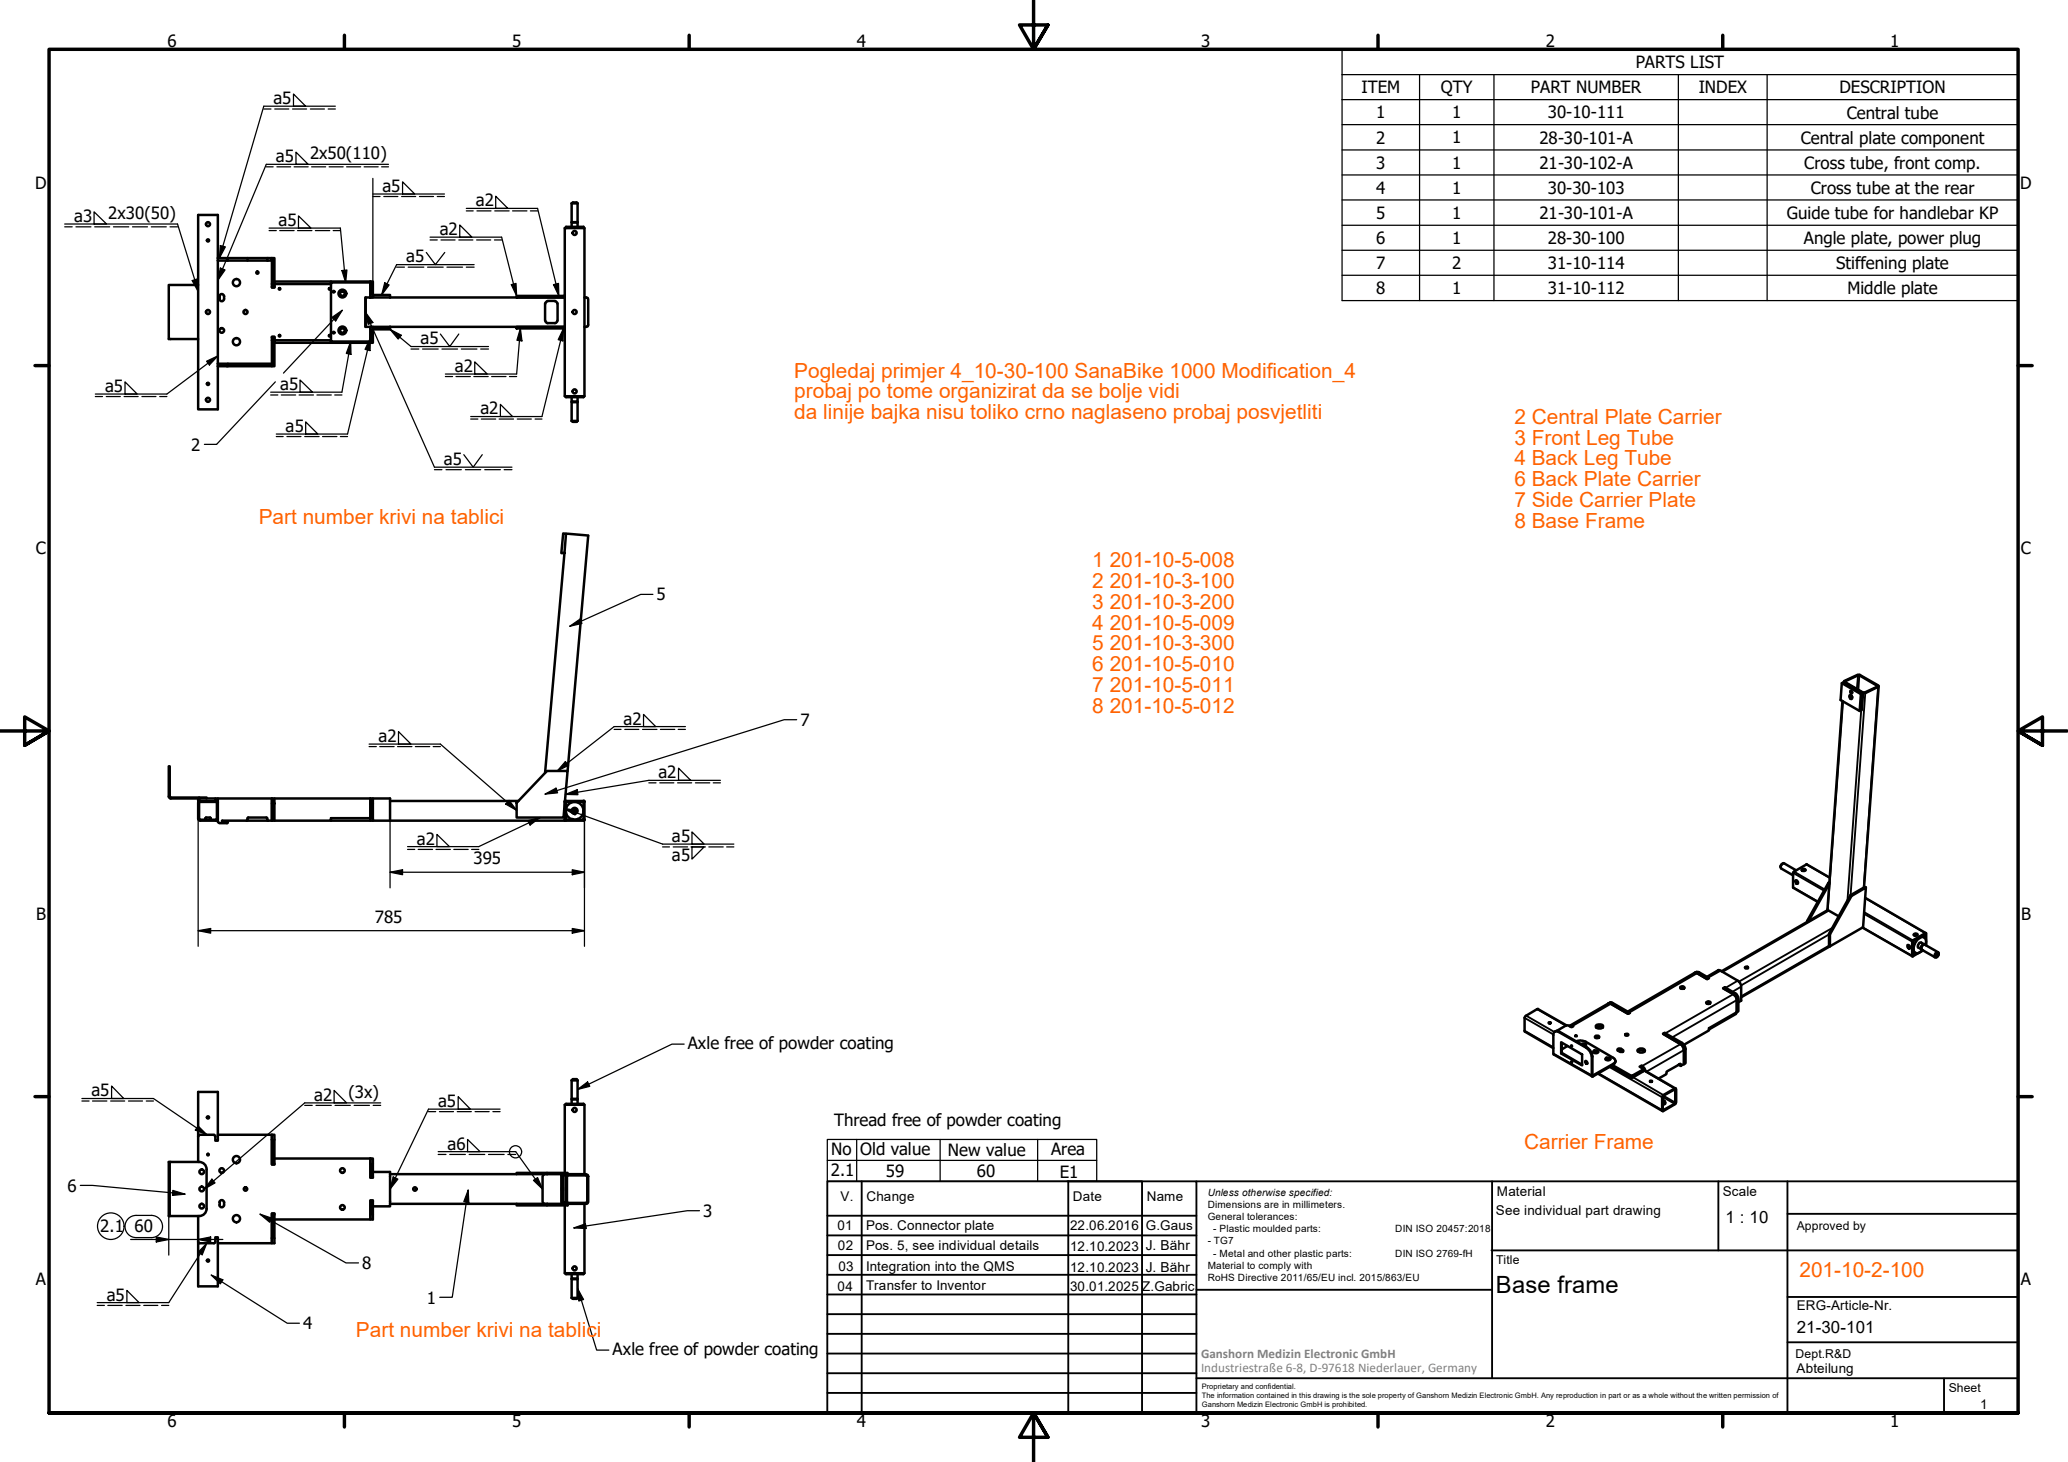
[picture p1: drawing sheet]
<svg xmlns="http://www.w3.org/2000/svg" width="420mm" height="297mm" viewBox="0 0 420 297" stroke-linecap="round" stroke-linejoin="round" font-family="sans-serif">
<!-- layer: Visible (ISO) -->
<g fill="none" stroke="#000" stroke-width=".51">
<path d="M40.3 57.9h-6v11h6M40.3 43.7h4v39.5h-4zM44.3 52.4h10.9v.5h-10.9M46.3 52.4v.5M50.3 52.4v.5M54.3 52.4v.5M67.2 57.2v.5h-11.4v.7h-.6v-.7h.6v-5.3h-.6v5.3M67.2 57.4h8v3h-1v6h1v3h-8zM75.2 57.7v-.5h-19.4v1.2h-.6v-.2M75.8 59.9h3.4v.5M75.8 59.9v.5h3.4M75.8 59.9v-2.7h-.6v3.2"/>
<path d="M114.7 46.3h4v34.2h-4zM115 46.3v-.2h3.6v.2M116.1 46.1v-.9h1.2v.9M116.1 41.3h1.2M116.1 41.3v3.8h1.2v-3.8M116.1 41.3l.3-.2h.8l.1 .2M116.3 45.1v.1M117.2 45.1v.1M44.3 73.9h10.9v.5h-10.9M44.6 60.2a.48 .48 0 0 1 .5-.5 .48 .48 0 0 1 .4 .5M44.6 60.7a.48 .48 0 0 0 .5 .5 .48 .48 0 0 0 .4-.5M44.6 60.2v.5"/>
<path d="M45.5 60.2v.5M46.3 73.9v.5M55.2 68.6v-.2h.6v6h-.6v-5.3h.6v-.7h-.6v.7M74.3 60.4v6M75.2 69.1v.5h-19.4v-.5h11.4v.5M75.2 60.4h.6M75.8 66.4h3.4v.5h-3.4zM75.8 66.4h-.6v3.2h.6v-2.7M79.2 66.4h35.5M79.2 60.4h35.5M105 60.1h9.5v.3h-9.5zM105 66.4h9.5v.3h-9.5z"/>
<path d="M110.7 61.6v3.5M110.8 65.2l.2 .4h.3M111.3 61.1h1.5M111.3 61.2l-.4 .2-.1 .3M112.7 61.2l.3 .1 .2 .4M113.2 65.2v.2l-.5 .2h-1.4M113.3 61.6v3.5M114.5 60.1h.2M114.5 66.7h.2M118.7 60.4l.7 .2 .1 .2v5.2l-.1 .3-.7 .1M115 80.5v.2h3.6v-.2M116.1 80.7v.9h1.2v-.9"/>
<path d="M116.1 85.5v-3.8h1.2v3.8M116.1 85.5h1.2M116.1 85.5l.3 .2h.8l.1-.2M116.3 81.6v.1M117.2 81.6v.1M114.4 108.4h.6l-.3 4h-.7zM114.7 112.4l-4 44.6M115 108.4l4.5 .4-4.2 47.8M374.2 138.8l3.9 2.2 .4-.2-3.8-2.2-.5 .2-.2 3.4 3.8 2.2M374.6 138.5v.1M374.7 138.4l2.7-1.3h.4l3.9 2.3-2.7 1.4h-.5l-3.8-2.1zM374.8 138.5l3-1.3 3.7 2.2-2.9 1.4z"/>
<path d="M381.7 139.4l-3 40.9M111.1 156.6h4.2l-.8 9.5h-9.5v-3zM374.3 142.4l-3 42.5M375.9 141.2a.45 .45 0 0 1 .4 .3 .45 .45 0 0 1-.2 .5 .55 .55 0 0 1-.2-.8zM375.9 140.4a.25 .25 0 0 1 .4 .1 .25 .25 0 0 1-.3 .3zM376.2 141.3l.1 .4M376.2 141.4l.1 .2M378.5 140.8l-.2 3.5-.5 .1 .3-3.4M40.3 162.2v.5h4M40.3 166.3v.2l.4 .2h3.2M40.4 166.3l.3 .2h3.2M40.7 162.7h-.2l-.2 .4v3.2"/>
<path d="M40.7 162.9l-.3 .2v3.2M40.7 162.9h3.2M41.7 166.2l-.1 .3M42 162.2v-.2h-7.5v-6.3h-.2v6.1l.4 .4h20.5v4.5h-10.1M42.7 166.1l-.9 .1M42.7 166.1l.1 .1M42.8 166.2l.1 .3M43.8 162.2v.5M43.8 162.9l.3 .2v3.2M43.8 162.7l.4 .2 .1 .2M44.1 166.3l-.3 .2M44.3 162.2v4.7l.2 .3"/>
<path d="M44.3 166.3l-.2 .4h-.3M45.1 166.9h1l.2 .2-.2 .1h-1.5M45.2 166.7v.2M50.3 166.3v.2M50.3 166.6l-.2 .1M54.1 166.1h-3.6l-.2 .2M54.1 166.1l.2 .2M54.3 166.3v.2M54.3 166.6l.2 .1M55.2 162.2h.6v4.5h-.6zM55.8 162.2h19.4v4h-8v.5h-11.4M75.2 166.2v.5h-8"/>
<path d="M75.2 166.7h.6M75.2 162.2h.6v4h-.6zM75.8 166.2v.5h3.4M75.8 162.2h3.4v4.5M79.2 162.7h26.1M114.7 166.5l.3 .2M114.7 162.7v4h-35.5M114.9 166.3l.3 .2M115 162.7l-.3 .2M115 162.7h3.6M115 166.7h3.6M115 163.1v3.2"/>
<path d="M115.2 162.9l-.3 .2M115.2 166.5h3.2M115.2 162.9h3.2M116.2 166.4l-.1 .1M117.3 166.4l.1 .1M118.4 162.9l.2 .2M118.6 163.1v3.2M118.6 162.7l.2 .2M118.6 166.3l-.2 .2M118.7 162.9v3.6M118.8 166.5l-.2 .2M362.2 175.4l-.3 .3-.1 .5"/>
<path d="M364.8 178.9a.4 .4 0 0 1 .4 .2 .4 .4 0 0 1-.1 .5 .54 .54 0 0 1-.3-.7zM364.9 178.9l.1 .3 .3 .3M364.9 176.8l-2.4-1.4a.68 .68 0 0 0-.6 1.1l2.4 1.3M366 176.7a.41 .41 0 0 1 .4-.2 .41 .41 0 0 1 .4 .3 .49 .49 0 0 1-.8-.1zM366.1 176.8l.1-.1 .6 .1M371.5 179.4l-4.3 7.7 .1 .1M371.7 179.6l-4.3 7.6M371.7 179.2l-.2 .2h.2M371.7 178.3l-4.7-2.7-2.7 1.7v3l5 2.9M344.3 197.7l.4-.2h.5l2 1.2-.4 .2-2-1.2M344.3 197.7l-13.6 7.8M344.3 197.7h.5"/>
<path d="M344.8 197.7l2 1.2 .4-.2-.1-.1M346.8 198.5l2.5-1.4 3.8 2.1a1.4 1.4 0 0 1 .7 1.3v2.8l-.6 .3M347.2 198.7h.1M354.6 196.5a.3 .3 0 0 1 .4-.1 .3 .3 0 0 1 .1 .4 .31 .31 0 0 1-.4 0 .31 .31 0 0 1-.1-.3zM367.2 187.1v.2M371.3 184.9l-21.5 12.4M371.3 184.9l2.3 1.3M371.8 189.9v2.4l-18 10.3M375.9 181.9l-4.3 7.8 .2 .2 4.4-7.9M378.4 188.5l10.2 5.8M379 182.4l12.3 7.2M379.1 180.3l-2.9 1.7-.3-.1 3-1.7 .2 .1-.6 8.1-6.7 3.9-.2-.2v-2.4"/>
<path d="M387.5 192a.37 .37 0 0 1 .5 .2 .37 .37 0 0 1-.2 .5l-.3-.3zM387.7 192v.4l.3 .2M388.6 193.3l.5 .3M388.8 189.9a.42 .42 0 0 1 .4-.2 .42 .42 0 0 1 .4 .3 .47 .47 0 0 1-.8-.1zM388.8 190l.2-.1 .6 .1M390.5 190.2l.5 .3M390.5 192.1l-.1 .3M391 191.9l-.7-.4a.73 .73 0 0 0-.5 1l.6 .4M391 191.9a.69 .69 0 0 0-.7 1h.2M391.2 190.7l-.1-.9-2.4 1.4-.1 2.8 .1 .1 .7-.4M391.2 192a1.16 1.16 0 0 0-.5-1.6 2.26 2.26 0 0 0-1.6 3.1 1.1 1.1 0 0 0 1.5-.5M391.4 192.1v-2.5l-.2-.1-2.6 1.6-.1 3.2 .1 .1 2.1-1.3"/>
<path d="M393.6 193.7h.1a.38 .38 0 0 1 .2 .5 .38 .38 0 0 1-.5 .2 .43 .43 0 0 1 .2-.7zM393.8 193.5l-2.7-1.6a.68 .68 0 0 0-.6 1.1l2.6 1.5M393.9 193.9v-.2a.39 .39 0 0 0-.4-.2 .39 .39 0 0 0-.4 .4 .36 .36 0 0 0-.1 .4 .36 .36 0 0 0 .4 .2l.2-.1M116.1 219.5v3.8h1.2v-3.8M116.1 219.5h1.2M116.1 219.5l.3-.2h.8l.1 .2M314.7 207.9h.3l.1-.1-.1-.1-.4 .1 .4 .1M315.9 209.6l.4-.2 .3 .1 5.9 3.3a2.49 2.49 0 0 1 1 1.9v3.9l4.3-2.5a.63 .63 0 0 0 .4-.6 .63 .63 0 0 0-.4-.6l-5.9-3.3a2.02 2.02 0 0 0-1.7 0M317.2 211.8l4.2 2.4v2.3l-4.2-2.5zM317.3 211.9v2l4.1 2.4M317.3 213.9l-.1 .1M318.3 208.3l-5.8-3.3-2.6 1.5-.1 .2v2.8l5.8 3.5"/>
<path d="M318.5 212.5l-1.2 .7M318.9 208.5l.3-.2 .5 .2-.4 .2-.7-.4h-.4l-1.8 1.1M319.2 212.4l.2 .2zM319.2 215.7l.1-.1 .1 .3zM320 210.4h.2l.2 .2h-.4zM321.3 212.1h.1a.44 .44 0 0 1 .5-.1 .44 .44 0 0 1 .3 .4l-.3 .1M321.4 212.2l.5-.1 .3 .2M322.1 215.6a.31 .31 0 0 1 .3 .2 .31 .31 0 0 1-.1 .3 .36 .36 0 0 1-.2-.5zM322.2 215.6l.1 .3 .2 .2M323.7 213.8l.3-.2h.5l.2 .2M323.8 213.5a.52 .52 0 0 1 .9 .3 .58 .58 0 0 1-1-.1zM324 210.6l.2-.2a.39 .39 0 0 1 .5 0 .39 .39 0 0 1 .2 .4 .47 .47 0 0 1-.5 .2 .47 .47 0 0 1-.4-.4z"/>
<path d="M324.2 210.9h.5M324.2 208.4a1.16 1.16 0 0 1 1.5 0 .7 .7 0 0 1-1.2 .5l-.3-.2zM324.3 208.8a1 1 0 0 1 1.3 0M324.6 218.1l13.2 7.6M325 208.5l-.6 .3M326.2 215.2l.4-.2 .6 .2M326.2 215.1l.3-.2a.44 .44 0 0 1 .4-.1 .44 .44 0 0 1 .3 .5 .55 .55 0 0 1-1-.2zM326.8 203.9l.5-.3 3.9 2.2-.4 .2-3.5-2.1M326.8 203.9h.5M326.8 203.9l-7.8 4.5M327.3 216.6l4.2 2.4 2.3-1.3 .1-.5v.1M327.3 203.9l3.5 2.1 .4-.2-.2-.1"/>
<path d="M327.6 216.4l3.7 2.2h.4l2.1-1.3 .1-.1-.8-.5 .4-.2 .6 .6 .2 .5M328.2 215.6l-.4 .7-4.3 2.4-.2-4.1a2.24 2.24 0 0 0-1-1.7l-5.6-3.2a.67 .67 0 0 0-.8-.1 .67 .67 0 0 0-.3 .7l.1 3.9 7.8 4.5M328.7 213.5l.4 .2a.39 .39 0 0 0 .4 .1 .39 .39 0 0 0 .3-.5l-.4-.2a.44 .44 0 0 0-.5-.1 .44 .44 0 0 0-.3 .4l.6 .1 .5 .2M330.2 210.2a.3 .3 0 0 1 .4-.2 .3 .3 0 0 1 .2 .4h-.6zM332.8 213.2a.89 .89 0 0 1 1.4 .3 .91 .91 0 0 1-1.5-.1zM332.8 213.7a1 1 0 0 1 1.3 0M333.5 216.5v.4M333.9 217.3l6.5 3.9M335.3 219.8h.2l.2-.2a.25 .25 0 0 0-.3-.1 .25 .25 0 0 0-.2 .3h.4M338.4 209.9h-.2l-.3 .1 3.5 2.1M341.1 216.3l.3 .2M341.4 200.5a.46 .46 0 0 1 .5-.1 .46 .46 0 0 1 .3 .4h-.1a.44 .44 0 0 1-.5 .1 .44 .44 0 0 1-.2-.4z"/>
<path d="M341.4 212.1l.4 .4 .3 .8M341.4 212.1l-3.5-2.1 .3-.1 3.6 2a1.63 1.63 0 0 1 .7 1.3v2.8l-.4 .2v-2.9M341.5 200.8h.6M342.1 213.3v2.9l-.6 .4-.2-.5-2.6 1.6-.2 .6-1.5 .8M346.7 203.6a.54 .54 0 0 1 .8 .2 .53 .53 0 0 1-.9-.1zM346.8 203.9h.6M350.1 200.8l.4-.2 2 1.2a1.4 1.4 0 0 1 .7 1.2v2.5l-.3 .2v-2.5a1.4 1.4 0 0 0-.7-1.2zM350.5 200.6h.1M350.6 200.7l-.1-.1-.4 .2 2.1 1.2M352.2 202a1.4 1.4 0 0 1 .7 1.2v2.5l-5.7 3.2v.4l-5.1 3M352.7 205.7v.3l-5.5 3.2M34.5 236.1v11"/>
<path d="M40.4 236.1h-6.1v11h.2M40.5 236.1a1.49 1.49 0 0 1 1.5 1.5M40.5 230.6l-.2 .3M40.6 230.6h2.9M42 237.6v8a1.49 1.49 0 0 1-1.5 1.5M43.5 230.6l.3 .3M43.8 230.9v.9h.5v-1.2h10.9v1M44.3 230.6v-8.7h-4v14.2M55.2 231.6v5h.6v-.2M55.2 230.6h.6v6h-.6zM55.8 235.4h19.4M75.2 236.4v2.9h.6v-.2"/>
<path d="M75.2 235.4v1M75.2 235.4h.6v3.9h-.6v-2.9M75.8 238.1h3.4v6v1h-3.4M79.2 238.6h25.8M110.7 238.6l-.5 .4v5.2l.2 .3 .3 .1M111.1 238.3h-6.1v.3h6.1M114.4 238.8v5.5h.6v-5.5h-1v5.5h.4M114.7 238.3v-13.8h4v14.1M115 224.5v-.2h3.6v.2M115.1 238.7l.3-.1h3.7l.3 .1 .1 5.5-.2 .3-4 .1-.3-.3zM115.2 238.9l4.1-.1v5.5l-3.9 .1-.2-.1zM115.3 238.6v-.3h-4.2v.3h4.3"/>
<path d="M116.1 224.3v-.9h1.2v.9M116.3 223.3v.1M117.2 223.3v.1M337.8 222.6l2.4-1.4h.3l.1 2.8-.2 .3-2.5 1.5-.2-.1v-2.8zM337.9 222.6l2.5-1.3v2.8l-2.5 1.5-.1-2.8zM338.3 224l-.2-.4h-.3l.4 .2-.1 .2-.3 .1M34.5 247.1h5.9M40.3 252.3l.2 .3M40.3 247.1v14.3h4v-8.8M44.6 244.3a.48 .48 0 0 1 .5-.5 .48 .48 0 0 1 .4 .5M44.6 244.8a.48 .48 0 0 0 .5 .5 .48 .48 0 0 0 .4-.5M44.6 244.3v.5"/>
<path d="M45.5 244.3v.5M55.2 246.6h.6v6h-.6zM55.2 251.6v1h-10.9v-1.2h-.5v.9l-.2 .2-3 .1M55.8 246.8v-.2h-.6v5M75.2 246.8v1h-19.4M75.2 244h.6v3.8h-.6zM75.8 244.1v-.2h-.6v2.9M79.2 244.6h25.8M111.1 244.6h-6.1v.3h6.1M114.2 241.2v.8zM114.3 241.3l.1 .6zM115 258.7v.2h3.6v-.2"/>
<path d="M115.3 244.6v.3h-4.2v-.3h4.3M116.1 258.9v.9h1.2v-.9M116.3 259.8v.1M117.2 259.8v.1M118.7 244.6v14.1h-4v-13.8M116.1 263.7v-3.8h1.2v3.8M116.1 263.7h1.2M116.1 263.7l.3 .2h.8l.1-.2"/>
<circle cx="42.3" cy="48.8" r=".22"/>
<circle cx="42.3" cy="45.5" r=".41"/>
<circle cx="48" cy="57.4" r=".73"/>
<circle cx="52.3" cy="55.4" r=".22"/>
<circle cx="56.8" cy="58.7" r=".16"/>
<circle cx="67" cy="58.7" r=".16"/>
<circle cx="67.8" cy="59.3" r=".16"/>
<circle cx="69.6" cy="59.6" r=".79"/>
<circle cx="69.6" cy="59.6" r=".48"/>
<circle cx="116.7" cy="47.3" r=".41"/>
<circle cx="42.3" cy="78" r=".22"/>
<circle cx="42.3" cy="63.4" r=".41"/>
<circle cx="45.1" cy="67.1" r=".48"/>
<circle cx="48" cy="69.4" r=".73"/>
<circle cx="49.9" cy="63.4" r=".41"/>
<circle cx="56.8" cy="68.2" r=".16"/>
<circle cx="67" cy="68.2" r=".16"/>
<circle cx="67.8" cy="67.6" r=".16"/>
<circle cx="69.6" cy="67.1" r=".79"/>
<circle cx="69.6" cy="67.1" r=".48"/>
<circle cx="116.7" cy="79.5" r=".41"/>
<circle cx="116.7" cy="63.4" r=".41"/>
<circle cx="42.3" cy="81.2" r=".41"/>
<circle cx="116.7" cy="164.7" r="1.81"/>
<circle cx="116.7" cy="164.7" r=".6"/>
<circle cx="116.7" cy="164.7" r=".41"/>
<circle cx="41" cy="238.1" r=".48"/>
<circle cx="42.3" cy="227" r=".22"/>
<circle cx="42.3" cy="234.6" r=".16"/>
<circle cx="45.1" cy="237.8" r=".48"/>
<circle cx="48" cy="235.6" r=".73"/>
<circle cx="69.6" cy="237.8" r=".48"/>
<circle cx="116.7" cy="225.5" r=".41"/>
<circle cx="41" cy="241.6" r=".48"/>
<circle cx="41" cy="245.1" r=".48"/>
<circle cx="42.3" cy="256.1" r=".22"/>
<circle cx="48" cy="247.6" r=".73"/>
<circle cx="49.9" cy="241.6" r=".35"/>
<circle cx="69.6" cy="245.3" r=".48"/>
<circle cx="84.3" cy="241.6" r=".35"/>
<circle cx="116.7" cy="257.7" r=".41"/>
</g>
<g fill="#000">
<circle cx="75.2" cy="57.7" r=".25"/>
<circle cx="75.2" cy="60.4" r=".25"/>
<circle cx="75.2" cy="66.4" r=".25"/>
<circle cx="75.2" cy="69.1" r=".25"/>
<circle cx="116.2" cy="166.4" r=".25"/>
<circle cx="117.3" cy="166.4" r=".25"/>
<circle cx="341.1" cy="216.3" r=".25"/>
</g>
<!-- layer: Visible Narrow (ISO) -->
<g fill="none" stroke="#000" stroke-width=".38">
<path d="M374.9 138.4l-.1 .2M377.5 137.2l-.2 2.8M377.8 137.2l-.2 2.9M381.4 139.4v.1M381.6 139.6l-2.9 40.8M374.5 142.5l-3.2 42.4M378.1 144.3l-2.8 38.7M379 140.8l-3 41.1M364.3 177.3l6.3 3.7M364.5 177.1l6.2 3.6M367 175.6l4.7 2.8M345.2 197.5l-14.2 8.2"/>
<path d="M349.6 197.2l-2.5 1.4M353.1 199.2l-2.5 1.5M364.3 180.3l5.1 2.9M371.5 185l-21.6 12.5M371.6 192.1l-17.8 10.3M371.6 189.9l-17.8 10.3M372.3 188.5l-19 10.9M378.5 188.5l10 5.7M378.7 185.7l9.8 5.6M378.8 185.3l9.8 5.8M379 182.5l12.2 7.1M388.6 194h.2"/>
<path d="M391 189.9h.2M309.8 206.8l5.8 3.4M309.8 209.4l5.8 3.4M310.1 206.4l5.7 3.3M312.3 205l5.8 3.4M315.6 214l7.8 4.5h.3v.2M316.8 209.6l-.1 .1M322.5 212.8l-.2 .1M323.5 214.7h-.1M324.7 218l13 7.5M327 216.8l10.7 6.1M327.6 203.8l-8.1 4.7v.1"/>
<path d="M327.8 216.1v.2M329.4 213.1v.4M329.7 213.3v.4M331.3 218.5v.4M331.7 218.5v.4M331.8 218.9l6.1 3.6M333.8 217.3v.4M333.9 217.5l6.3 3.7M341.1 216.3l.3 .2M341.3 216.2h.1M341.8 211.9l-8.2 4.7v.4M342.5 213.2l-8 4.5"/>
<path d="M352.5 201.8l-14.1 8.1M353.2 203l-13.4 7.7M353.8 200.5l-1.8 1M337.8 222.9l2.4 1.4M337.8 225.5h.1M337.9 222.6l2.5 1.4M338.3 223.9l-.1 .2-.4 .1M338.3 224a.28 .28 0 0 1 .1 .3 .28 .28 0 0 1-.4 .2h-.2M338.3 224l-.1 .3-.4 .1M340.2 221.3l.2 .1"/>
</g>
<!-- layer: Symbol (ISO) -->
<g fill="none" stroke="#000" stroke-width=".25">
<path d="M59.6 19.1l2.5 2.5h-2.5zM272.7 15.2v45.9h137.3v-40.9M272.7 15.2v-5.2h137.3v5.2M272.7 15.2h137.3v5M288.4 15.2v45.9M303.5 15.2v45.9M341 15.2v45.9M359 15.2v45.9M53.6 22.1h1.5M54.1 33.9h1.4M55.8 22.1h2.9M56.3 33.9h2.8"/>
<path d="M59.4 22.1h2.9M59.8 33.9h2.8M60.1 30.9l2.5 2.5h-2.5zM63.1 22.1h2.8M63.3 33.9h2.9M66.7 22.1h1.4M66.9 33.9h2.8M68.1 21.6h-14.5l-9 30.8M70.4 33.9h2.9M74 33.9h2.8M75.8 36.2v21M75.8 39.9h1.4"/>
<path d="M75.8 39.4h14.5M77.5 33.9h1.4M78 39.9h2.8M78.9 33.4h-24.8l-9.8 23.5M81.6 39.9h2.9M81.8 36.9l2.5 2.5h-2.5zM85.2 39.9h2.9M88.8 39.9h1.5M100.7 39.9l2.5 2.4h-2.5zM272.7 20.2h137.3M272.7 25.3h137.3M272.7 30.5h137.3"/>
<path d="M272.7 35.5h137.3M13.1 45.5h23l4.2 13.7M13.1 46.1h1.6M15.4 46.1h3.1M19.1 43l2.6 2.5h-2.6zM19.2 46.1h3.1M23.1 46.1h3.1M26.9 46.1h3.1M30.7 46.1h3.1M34.5 46.1h1.6M39.1 57l.9-.3 .3 2.5zM44.8 54.5l.9 .3-1.4 2.1z"/>
<path d="M44.8 49.9l1 .3-1.2 2.2zM54.7 46.8h1.4M54.7 46.3h14.5l1 11.1M56.8 46.8h3M60.5 46.8h2.9M60.6 43.9l2.6 2.4h-2.6zM64.1 46.8h2.9M67.7 46.8h1.5M69.5 55l1-.2-.3 2.6zM78.2 57.5l.9 .4-1.6 2zM80.6 54.3h1.6M82.9 54.3h3.2"/>
<path d="M86.6 51.3l1.9 2.5 1.9-2.5M86.9 54.3h3.1M87.4 48.2h14.5l3.1 11.9M87.4 48.8h1.4M89.6 48.8h2.9M90.8 54.3h3.2M93.2 48.8h2.9M93.4 45.7l2.5 2.5h-2.5zM94.7 42.8h1.4M94.7 54.3h1.6M94.7 42.3h14.5l4.3 17.8M96.3 53.8h-15.7l-3.1 6.1"/>
<path d="M96.8 48.8h2.9M96.9 42.8h2.9M100.5 48.8h1.4M100.5 42.8h2.9M103.9 57.8l.9-.2 .2 2.5zM104.1 42.8h3M107.8 42.8h1.4M112.5 57.8l1-.2v2.5zM272.7 40.6h137.3M272.7 45.8h137.3M272.7 50.8h137.3M272.7 55.9h137.3"/>
<path d="M25.4 77.6l2.5 2.5h-2.5zM42 73.4l2.3-1.1-1.8 1.9zM44.3 72.3l-10.4 7.8h-14.5M55.9 77.6l-11.9 12.7h-2.5M61 77.2l2.5 2.5h-2.5zM67.4 64.5l2.1-1.5-1.3 2.2zM69.5 63l-11.9 12.8M71.2 69.4l.1 2.6-.9-.2zM71.2 69.4l-1.7 10.3h-14.5M74.2 63.4l14.1 31.5h15.7M74.2 63.4l1.6 2.1-1 .4zM75.2 68.7l-4.6 19.5h-14.5"/>
<path d="M75.2 68.7v2.5l-1-.2zM79.2 66.9l2.3 1.2-.6 .8zM79.2 66.9l4.3 3.5h15.8M83.5 70.9h1.6M85.9 70.9h3.1M89.5 67.9l1.9 2.5 1.8-2.5M89.8 70.9h3.2M90.5 76.5h1.4M92.6 76.5h3M93.7 70.9h3.2M96.3 76.5h2.9M96.5 73.5l2.5 2.5h-2.5z"/>
<path d="M97.7 70.9h1.6M99.9 76.5h2.9M103.5 76.5h1.5M105.7 66.7l-.7 9.3h-14.5M105.7 66.7l.3 2.6-1-.2zM114.5 66.7l-.1 2.6-1-.3zM114.5 66.7l-4.4 17.9h-14.5M19.4 80.6h1.4M21.6 80.6h2.8M25.2 80.6h2.9M28.8 80.6h2.9M32.4 80.6h1.5"/>
<path d="M55 80.2h1.5M56.1 88.7h1.4M57.1 80.2h3M58.3 88.7h2.9M60.8 80.2h2.9M61.9 88.7h2.9M62.1 85.7l2.5 2.5h-2.5zM64.4 80.2h2.9M65.5 88.7h3M68 80.2h1.5M69.2 88.7h1.4M88.3 95.4h1.5"/>
<path d="M90.6 95.4h3.1M94.2 92.4l1.9 2.5 1.9-2.5M94.6 95.4h3.1M95.6 85.1h1.5M97.8 85.1h2.9M98.5 95.4h3.2M101.4 85.1h2.9M101.7 82.2l2.4 2.4h-2.4zM102.4 95.4h1.6M105.1 85.1h2.8M108.7 85.1h1.4M115.8 127.2l2.1-1.4 .3 .9z"/>
<path d="M132.7 120.8h-2.5l-14.4 6.4M75 151.2h14.5l15.5 13.4M75 151.7h1.5M77.2 151.7h2.9M80.8 151.7h2.9M81 148.6l2.5 2.6h-2.5zM84.4 151.7h2.9M88 151.7h1.5M114.9 154.7l.6 .8-2.3 1.1zM124.8 148.2h1.4M126.9 148.2h2.9M130.6 148.2h2.9"/>
<path d="M130.7 145.1l2.5 2.5h-2.5zM131.8 159.1h1.5M134 159.1h2.9M134.2 148.2h2.9M137.7 159.1h2.8M137.8 148.2h1.5M137.9 156.1l2.4 2.4h-2.4zM139.3 147.6h-14.5l-11.6 9M141.3 159.1h2.9M144.9 159.1h1.5M146.4 158.5h-14.6l-16.9 2.9M161.9 146.2h-2.6l-48.6 15.1"/>
<path d="M82.8 172.6h1.5M85 172.6h2.9M88.6 172.6h2.9M88.8 169.5l2.5 2.5h-2.5zM92.2 172.6h2.9M95.8 172.6h1.5M103.4 162.6l1.6 2-2.3-1.2zM107.3 166.7l2.4-.6-2 1.5zM109.7 166.1l-12.4 5.9h-14.5M110.7 161.3l2.3-1.2 .3 1zM114.6 164.3l20 7.2h14.5M114.6 164.3l2.6 .3-.4 1z"/>
<path d="M114.9 161.4l2.4-.9 .1 1zM134.6 172.1h1.4M136.8 172.1h2.9M140.4 172.1h2.9M140.6 169l2.5 2.5h-2.5zM140.6 172.1h2.5l-2.5 2.4zM144 172.1h2.9M147.6 172.1h1.5M139 212.1h-2.5l-19.2 9.2M16.6 223.2h14.6l10.8 7.4M16.6 223.7h1.5M18.8 223.7h2.9"/>
<path d="M22.5 223.7h2.8M22.7 220.6l2.4 2.6h-2.4zM26.1 223.7h2.9M29.7 223.7h1.5M40.3 228.8l1.7 1.8-2.3-1zM43.1 239.6l.6 .7-2.2 1.3zM61.9 224.6h1.5M64.2 224.6h3.1M67.9 221.5l2.5 2.6h-2.5zM68.1 224.6h3.1M71.9 224.6h3.2M75.8 224.6h1.5"/>
<path d="M77.3 224.1h-15.4l-20.4 17.5M79.9 239.1l.9 .5-1.6 2zM87.1 225.9h1.4M89 234.6h1.6M89 234h15.8l5.4 7.6M89.3 225.9h2.8M91.4 234.6h3.2M92.9 225.9h2.9M93.1 222.8l2.5 2.5h-2.5zM95 231.5l2.5 2.5h-2.5zM95.3 234.6h3.2M96.5 225.9h2.9"/>
<path d="M99.3 234.6h3.1M100.1 225.9h1.5M101.6 225.3h-14.5l-7.9 16.3M103.2 234.6h1.6M108.4 239.8l.8-.5 1 2.3zM117.3 221.3l2.1-1.5 .4 .9zM16.3 240.8h2.5l18.8 1.8M35.1 241.9l2.5 .7-2.5 .3zM41.8 252.8l-1.5 1.6 .8 .5 .8-2.1M41.8 252.8l-7.5 11.9h-14.6M42.9 259.1l2.4 .9-.5 .8zM42.9 259.1l15.5 9.7h2.4"/>
<path d="M52.8 246.7l17.5 9.9h2.5M52.8 246.7l2.4 .8-.4 .8zM95.1 241.8l-3.2 21.8h-2.6M95.1 241.8l.1 2.5-1-.2zM116.6 249.5l2.3-.8 .2 .9zM142.1 246h-2.5l-23 3.5M19.7 265.2h1.5M21.9 265.2h2.9M25.6 265.2h2.8M25.8 262.2l2.5 2.5h-2.5zM29.2 265.2h2.9M32.8 265.2h1.5"/>
<path d="M117.3 261.8l3.9 12.5h2.5M117.3 261.8l1.3 2.2-1 .3z"/>
<circle cx="104.7" cy="234" r="1.24"/>
</g>
<!-- layer: Border (ISO) -->
<g fill="none" stroke="#000" stroke-width=".7">
<path d="M70 7.2v2.8M140 7.2v2.8M210 0v10l-2.9-4.9h5.8l-2.9 4.9 2.9-4.9M280 7.2v2.8M350 7.2v2.8M7.1 74.3h2.9M410 74.3h2.9M0 148.5h10l-5-2.8v5.7l5-2.9-5 2.9M420 148.5h-10l5-2.8v5.7l-5-2.9 5 2.9M7.1 222.8h2.9M410 222.8h2.9M10 287.1v-277.1h400v277.1h-400h400"/>
<path d="M70 287.1v2.8M140 287.1v2.8M212.9 292l-2.9-4.9 2.9 4.9h-5.8l2.9-4.9v9.9M280 287.1v2.8M350 287.1v2.8"/>
</g>
<!-- layer: TitleBlock -->
<g fill="none" stroke="#000" stroke-width=".38">
<path d="M168.1 251h75M168.1 247h75M168.1 255h75M168.1 259h75M175.1 240v47M216.9 240h15M217 240v47M232 240v47M243.1 240.1v46.9h-75v-47h241.9v47.1h-167M303 254h107M303.1 240v40M349.1 240v14"/>
<path d="M363.2 240v47.1M363.2 246.6h46.8M168.1 271h75M168.1 263h75M168.1 267h75M168.1 275h75M168.1 279h75M243.1 262.1h60M363.2 272.7h46.8M363.2 263.5h46.8M168.1 283h75M216.9 287h15"/>
<path d="M243.1 280h166.9M395 280.1v7"/>
</g>
<!-- layer: Sketch Geometry (ISO) -->
<g fill="none" stroke="#000" stroke-width=".25">
<path d="M168.1 231.5h54.7v8.5h-54.7zM168.1 235.8h54.7M174.1 231.5v8.5M191 231.5v8.5M210.8 231.5v8.5M26.1 247.6l1-.6 3.7-.1a2.25 2.25 0 0 1 2.2 2.3 2.25 2.25 0 0 1-2.2 2.2h-3.1a2.25 2.25 0 0 1-2.1-1.3 2.25 2.25 0 0 1 .5-2.5z"/>
<circle cx="22.5" cy="249.1" r="2.7"/>
</g>
<!-- layer: Symbol (ISO) -->
<g fill="#000">
<path d="M39.1 57l.9-.3 .3 2.5zM44.8 54.5l.9 .3-1.4 2.1zM44.8 49.9l1 .3-1.2 2.2zM69.5 55l1-.2-.3 2.6zM78.2 57.5l.9 .4-1.6 2zM103.9 57.8l.9-.2 .2 2.5zM112.5 57.8l1-.2v2.5zM42 73.4l2.3-1.1-1.8 1.9zM67.4 64.5l2.1-1.5-1.3 2.2zM71.2 69.4l.1 2.6-.9-.2zM75.2 68.7v2.5l-1-.2zM74.2 63.4l1.6 2.1-1 .4z"/>
<path d="M79.2 66.9l2.3 1.2-.6 .8zM105.7 66.7l.3 2.6-1-.2zM114.5 66.7l-.1 2.6-1-.3zM115.8 127.2l2.1-1.4 .3 .9zM114.9 154.7l.6 .8-2.3 1.1zM103.4 162.6l1.6 2-2.3-1.2zM107.3 166.7l2.4-.6-2 1.5zM110.7 161.3l2.3-1.2 .3 1zM114.6 164.3l2.6 .3-.4 1zM114.9 161.4l2.4-.9 .1 1zM117.3 221.3l2.1-1.5 .4 .9zM40.3 228.8l1.7 1.8-2.3-1z"/>
<path d="M43.1 239.6l.6 .7-2.2 1.3zM79.9 239.1l.9 .5-1.6 2zM108.4 239.8l.8-.5 1 2.3zM35.1 241.9l2.5 .7-2.5 .3zM42 252.6l-.9 2.3-.8-.5zM52.8 246.7l2.4 .8-.4 .8zM95.1 241.8l.1 2.5-1-.2zM116.6 249.5l2.3-.8 .2 .9zM42.9 259.1l2.4 .9-.5 .8zM117.3 261.8l1.3 2.2-1 .3z"/>
</g>
<!-- layer: Dimension (ISO) -->
<g fill="none" stroke="#000" stroke-width=".25">
<path d="M40.3 166.3v26M79.2 177.2l2.6-.5v1zM79.2 177.2h39.5M79.2 166.7v13.7M116.3 176.7l2.4 .5-2.4 .5zM118.7 166.5v25.8M40.3 189.1l2.5-.5v1zM40.3 189.1h78.4M116.3 188.6l2.4 .5-2.4 .5zM26.5 251.8h18.8M31.7 251.3l2.6 .5-2.6 .5zM34.3 245.6v9.4"/>
<path d="M40.3 251.8l2.5-.5v1z"/>
</g>
<path d="M79.2 177.2l2.6-.5v1zM116.3 176.7l2.4 .5-2.4 .5zM40.3 189.1l2.5-.5v1zM116.3 188.6l2.4 .5-2.4 .5zM31.7 251.3l2.6 .5-2.6 .5zM40.3 251.8l2.5-.5v1z" fill="#000"/>
<text font-size="4.8" x="303.9" y="262.7">Base frame</text>
<g font-size="4.2" fill="#ff6200">
<text x="161.4" y="76.7">Pogledaj primjer 4_10-30-100 SanaBike 1000 Modification_4</text>
<text x="161.4" y="81">probaj po tome organizirat da se bolje vidi</text>
<text x="161.4" y="85.2">da linije bajka nisu toliko crno naglaseno probaj posvjetliti</text>
<text x="307.7" y="86.1">2 Central Plate Carrier</text>
<text x="307.7" y="90.3">3 Front Leg Tube</text>
<text x="307.7" y="94.6">4 Back Leg Tube</text>
<text x="307.7" y="98.8">6 Back Plate Carrier</text>
<text x="52.6" y="106.5">Part number krivi na tablici</text>
<text x="307.7" y="103">7 Side Carrier Plate</text>
<text x="307.7" y="107.3">8 Base Frame</text>
<text x="221.9" y="115.2">1 201-10-5-008</text>
<text x="221.9" y="119.4">2 201-10-3-100</text>
<text x="221.9" y="123.7">3 201-10-3-200</text>
<text x="221.9" y="127.9">4 201-10-5-009</text>
<text x="221.9" y="132.1">5 201-10-3-300</text>
<text x="221.9" y="136.4">6 201-10-5-010</text>
<text x="221.9" y="140.6">7 201-10-5-011</text>
<text x="221.9" y="144.8">8 201-10-5-012</text>
<text x="309.7" y="233.4">Carrier Frame</text>
<text x="365.6" y="259.5">201-10-2-100</text>
<text x="72.3" y="271.6">Part number krivi na tablici</text>
</g>
<g font-size="3.4">
<text x="34" y="9.6">6</text>
<text x="104.1" y="9.6">5</text>
<text x="174.1" y="9.6">4</text>
<text x="244" y="9.6">3</text>
<text x="314.1" y="9.6">2</text>
<text x="384" y="9.6">1</text>
<text x="332.4" y="13.9">PARTS LIST</text>
<text x="55.6" y="21.2">a5</text>
<text x="276.6" y="19">ITEM</text>
<text x="292.7" y="19">QTY</text>
<text x="311" y="19">PART NUMBER</text>
<text x="345.1" y="19">INDEX</text>
<text x="373.8" y="19">DESCRIPTION</text>
<text x="279.6" y="24.1">1</text>
<text x="279.6" y="29.2">2</text>
<text x="295" y="24.1">1</text>
<text x="295" y="29.1">1</text>
<text x="312.8" y="29.2">28-30-101-A</text>
<text x="314.5" y="24.1">30-10-111</text>
<text x="365.9" y="29.2">Central plate component</text>
<text x="375.2" y="24.1">Central tube</text>
<text x="56.1" y="32.9">a5</text>
<text x="63" y="32.3">2x50(110)</text>
<text x="279.6" y="34.3">3</text>
<text x="295" y="34.3">1</text>
<text x="312.8" y="34.3">21-30-102-A</text>
<text x="366.6" y="34.3">Cross tube, front comp.</text>
<text x="7.2" y="38.4">D</text>
<text x="77.7" y="39">a5</text>
<text x="96.6" y="41.9">a2</text>
<text x="279.6" y="39.4">4</text>
<text x="295" y="39.4">1</text>
<text x="314.5" y="39.4">30-30-103</text>
<text x="367.9" y="39.4">Cross tube at the rear</text>
<text x="410.5" y="38.4">D</text>
<text x="15" y="45.1">a3</text>
<text x="22" y="44.5">2x30(50)</text>
<text x="56.6" y="45.9">a5</text>
<text x="89.3" y="47.8">a2</text>
<text x="279.6" y="44.4">5</text>
<text x="295" y="44.4">1</text>
<text x="312.8" y="44.5">21-30-101-A</text>
<text x="363" y="44.5">Guide tube for handlebar KP</text>
<text x="82.5" y="53.3">a5</text>
<text x="279.6" y="49.6">6</text>
<text x="295" y="49.6">1</text>
<text x="314.5" y="49.6">28-30-100</text>
<text x="366.5" y="49.6">Angle plate, power plug</text>
<text x="279.6" y="54.7">7</text>
<text x="279.6" y="59.8">8</text>
<text x="295" y="54.7">2</text>
<text x="295" y="59.7">1</text>
<text x="314.5" y="54.7">31-10-114</text>
<text x="314.5" y="59.8">31-10-112</text>
<text x="373.1" y="54.7">Stiffening plate</text>
<text x="375.3" y="59.8">Middle plate</text>
<text x="85.4" y="70">a5</text>
<text x="92.4" y="75.6">a2</text>
<text x="21.3" y="79.6">a5</text>
<text x="56.9" y="79.3">a5</text>
<text x="58" y="87.7">a5</text>
<text x="97.6" y="84.2">a2</text>
<text x="38.9" y="91.6">2</text>
<text x="90.2" y="94.5">a5</text>
<text x="7.3" y="112.6">C</text>
<text x="410.6" y="112.6">C</text>
<text x="133.4" y="122">5</text>
<text x="126.7" y="147.2">a2</text>
<text x="162.6" y="147.4">7</text>
<text x="76.9" y="150.7">a2</text>
<text x="133.8" y="158.1">a2</text>
<text x="84.7" y="171.6">a2</text>
<text x="136.5" y="171.1">a5</text>
<text x="96.2" y="175.6">395</text>
<text x="136.5" y="174.9">a5</text>
<text x="7.4" y="186.9">B</text>
<text x="76.1" y="187.6">785</text>
<text x="410.7" y="186.9">B</text>
<text x="139.8" y="213.1">Axle free of powder coating</text>
<text x="18.6" y="222.7">a5</text>
<text x="63.8" y="223.6">a2</text>
<text x="70.8" y="223">(3x)</text>
<text x="89" y="224.9">a5</text>
<text x="90.9" y="233.6">a6</text>
<text x="169.5" y="228.8">Thread free of powder coating</text>
<text x="168.8" y="238.9">2.1</text>
<text x="168.8" y="234.6">No</text>
<text x="174.8" y="234.7">Old value</text>
<text x="180" y="239.1">59</text>
<text x="192.6" y="234.9">New value</text>
<text x="198.4" y="239.1">60</text>
<text x="213.6" y="234.7">Area</text>
<text x="215.3" y="239.3">E1</text>
<text x="13.7" y="242.1">6</text>
<text x="20.4" y="250.3">2.1</text>
<text x="27.3" y="250.2">60</text>
<text x="142.9" y="247.3">3</text>
<text x="350.6" y="248.5">1 : 10</text>
<text x="73.6" y="257.9">8</text>
<text x="7.3" y="261.2">A</text>
<text x="410.6" y="261.2">A</text>
<text x="21.7" y="264.3">a5</text>
<text x="86.7" y="264.8">1</text>
<text x="61.6" y="270.1">4</text>
<text x="124.5" y="275.3">Axle free of powder coating</text>
<text x="365.1" y="270.9">21-30-101</text>
<text x="34" y="289.9">6</text>
<text x="104.1" y="289.9">5</text>
<text x="174.1" y="289.9">4</text>
<text x="244" y="289.9">3</text>
<text x="314.1" y="289.9">2</text>
<text x="384" y="289.9">1</text>
</g>
<g font-size="2.8">
<text x="232.8" y="254">J. Bähr</text>
<text x="232.8" y="258.4">J. Bähr</text>
</g>
<g font-size="2.7">
<text x="170.8" y="244">V.</text>
<text x="176" y="244">Change</text>
<text x="218" y="244">Date</text>
<text x="233" y="244">Name</text>
<text x="304.1" y="243">Material</text>
<text x="350" y="243.1">Scale</text>
<text x="170.2" y="250">01</text>
<text x="176" y="249.9">Pos. Connector plate</text>
<text x="217.4" y="250">22.06.2016</text>
<text x="232.8" y="250">G.Gaus</text>
<text x="303.9" y="246.8">See individual part drawing</text>
<text x="170.2" y="254">02</text>
<text x="176" y="254">Pos. 5, see individual details</text>
<text x="217.4" y="254.2">12.10.2023</text>
<text x="170.2" y="262.3">04</text>
<text x="170.4" y="258.2">03</text>
<text x="176" y="258.2">Integration into the QMS</text>
<text x="176" y="262.1">Transfer to Inventor</text>
<text x="217.4" y="258.4">12.10.2023</text>
<text x="217.4" y="262.2">30.01.2025</text>
<text x="232" y="262.2">Z.Gabric</text>
<text x="365.1" y="266.1">ERG-Article-Nr.</text>
<text x="365" y="279">Abteilung</text>
<text x="402.3" y="286.2">1</text>
</g>
<g font-size="2.7" fill="#808080">
<text x="244" y="275.8">Ganshorn Medizin Electronic GmbH</text>
<text x="244" y="278.7">Industriestraße 6-8, D-97618 Niederlauer, Germany</text>
</g>
<g font-size="2.5">
<text x="365.1" y="249.9">Approved by</text>
<text x="304" y="256.8">Title</text>
<text x="364.8" y="275.8">Dept.R&amp;D</text>
<text x="395.9" y="282.9">Sheet</text>
</g>
<g font-size="2">
<text x="245.4" y="242.9">Unless otherwise specified:</text>
<text x="245.4" y="245.4">Dimensions are in millimeters.</text>
<text x="245.4" y="247.9">General tolerances:</text>
<text x="246.5" y="250.4">- Plastic moulded parts:</text>
<text x="283.5" y="250.4">DIN ISO 20457:2018</text>
<text x="245.4" y="252.8">- TG7</text>
<text x="245.4" y="257.9">Material to comply with</text>
<text x="246.5" y="255.4">- Metal and other plastic parts:</text>
<text x="283.5" y="255.4">DIN ISO 2769-fH</text>
<text x="245.4" y="260.3">RoHS Directive 2011/65/EU incl. 2015/863/EU</text>
</g>
<g font-size="1.5">
<text x="244.2" y="282.2">Proprietary and confidential.</text>
<text x="244.2" y="284">The information contained in this drawing is the sole property of Ganshorn Medizin Electronic GmbH. Any reproduction in part or as a whole without the written permission of</text>
<text x="244.2" y="285.8">Ganshorn Medizin Electronic GmbH is prohibited.</text>
</g>
</svg>
